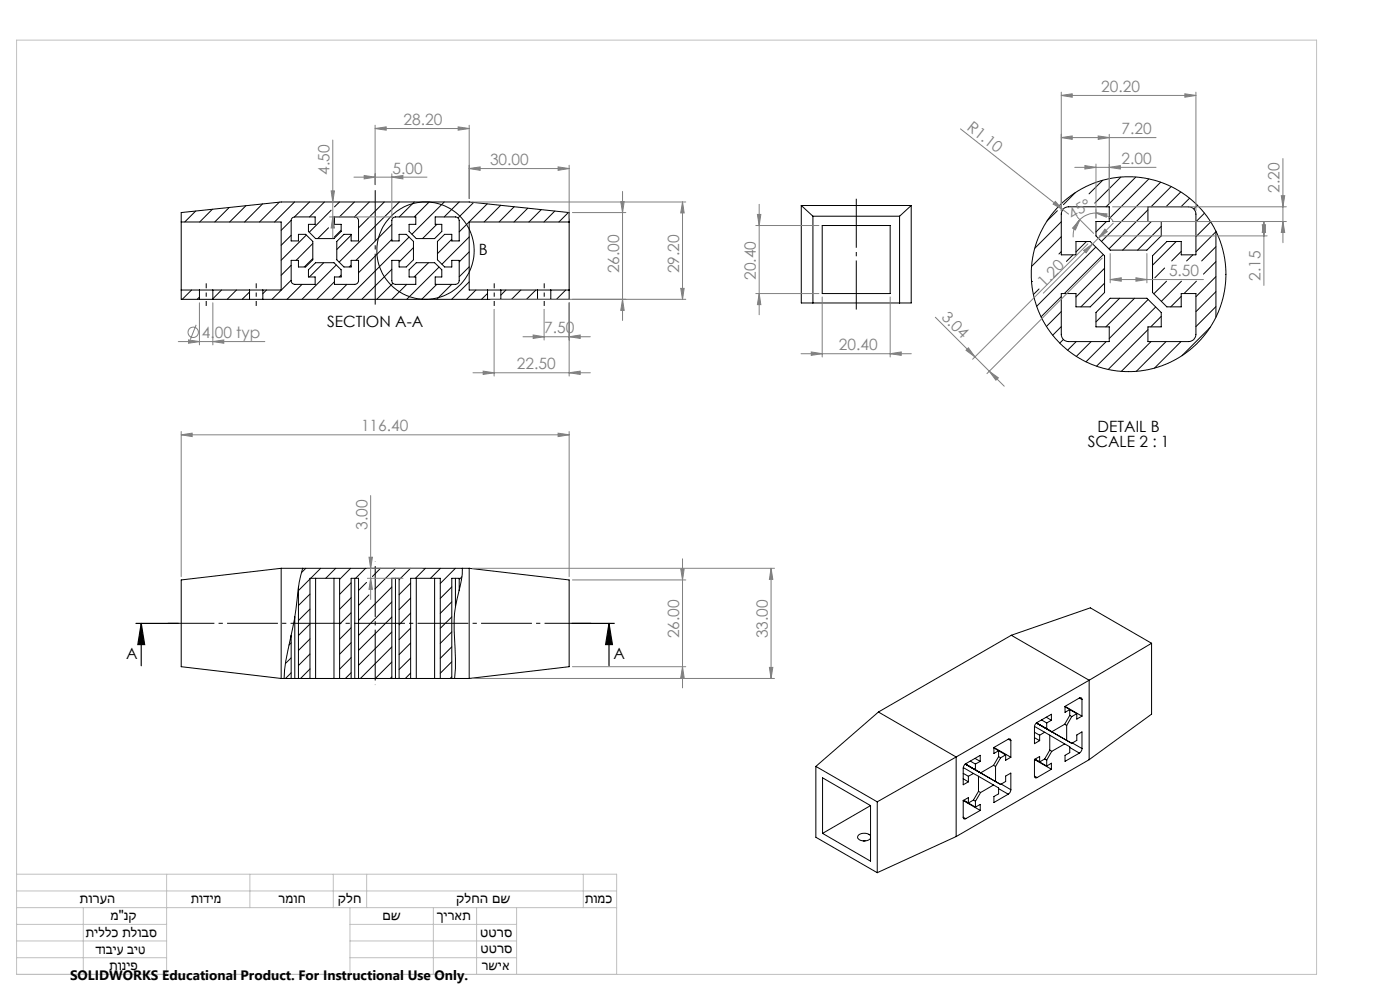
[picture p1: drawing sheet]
<svg xmlns="http://www.w3.org/2000/svg" width="420mm" height="297mm" viewBox="0 0 420 297" stroke-linecap="round" stroke-linejoin="round" font-family="sans-serif">
<g fill="none" stroke="#000" stroke-width=".3">
<path d="M322.6 57.7l-3.6 3.6M330.8 54l-4.1 4.1M336.3 53.1l-7.9 7.8M340.7 53.1l-8.9 8.9M344.7 53.6l-11.9 11.9M348.2 54.6l-17.8 17.8M351.4 55.9l-6.1 6.1M354.2 57.5l-4.4 4.5M356.9 59.4l-2.6 2.6M54.4 66.5h29.9v20.4h-5.5M58.7 63.2l-3.3 3.3M63.7 62.7l-3.8 3.8"/>
<path d="M68.8 62.2l-4.4 4.3M73.8 61.7l-4.9 4.8M78.8 61.1l-5.4 5.4M83.8 60.6l-5.9 5.9M87.3 66l-3 3M87.3 70.5l-3 3M87.3 79.5l-3 3M87.7 65.3l.7-.3h6.1v2.2h-2v2.2l2.2 2.1h5.5l2.1-2.1v-2.2h-2v-2.2h6.1a1.15 1.15 0 0 1 1.2 1.1v6.1h-2.3v-2h-2.1l-2.2 2.2v5.5l2.2 2.1h2.1v-2h2.3v6.1a1.15 1.15 0 0 1-1.2 1.1h-6.1v-2.2h2v-2.1l-2.1-2.2h-5.5l-2.2 2.2v2.1h2v2.2h-6.1a1.08 1.08 0 0 1-1.1-1.1v-6.1h2.2v2h2.2l2.1-2.1v-5.5l-2.1-2.2h-2.2v2h-2.2v-6.1zM88.4 60.5l-6 6M91.9 70.4l-7.6 7.6M92.9 60.5l-4.6 4.5M93.8 73l-5 5"/>
<path d="M93.8 77.5l-2.5 2.5M97.1 78.7l-4.3 4.3M97.3 60.5l-4.4 4.5M98.6 68.3l-3.3 3.2M99.3 63l-6.5 6.6M100 71.4l-.2 .1M100.9 79.4l-10.3 10.3M101.8 60.5l-1.5 1.5M102.3 69l-2 2M105.3 70.5l-4.3 4.3M105.3 79.4l-.5 .6M106.3 60.5l-4.5 4.5"/>
<path d="M110.8 60.5l-4.5 4.5M115.3 60.5l-7.7 7.8M117.5 67.3l-10.7 10.7M117.5 71.8l-9.9 9.9M117.9 65.3l.7-.3h6.1v2.2h-2v2.2l2.2 2.1h5.5l2.1-2.1v-2.2h-1.9v-2.2h6a1.15 1.15 0 0 1 1.2 1.1v6.1h-2.3v-2h-2.1l-2.2 2.2v5.5l2.2 2.1h2.1v-2h2.3v6.1a1.15 1.15 0 0 1-1.2 1.1h-6v-2.2h1.9v-2.1l-2.1-2.2h-5.5l-2.2 2.2v2.1h2v2.2h-6.1a1.08 1.08 0 0 1-1.1-1.1v-6.1h2.2v2h2.2l2.1-2.1v-5.5l-2.1-2.2h-2.2v2h-2.2v-6.1zM119.8 60.5l-18.1 18.1M122.7 71l-18.6 18.7M124 74.2l-4.3 4.3M124.3 60.5l-4.5 4.5M128.6 78.7l-4.4 4.3M128.8 60.5l-4.5 4.5M131.1 67.2l-4.3 4.3"/>
<path d="M133.3 60.5l-9.7 9.7M135.5 71.7l-4.3 4.3M137.8 60.5l-4.6 4.5M140.8 71l-8.2 8.2M140.8 75.5l-3 3M140.8 80l-3 3M142.1 60.7l-4.7 4.6M146.2 61.1l-8.4 8.4M150.2 61.5l-5 5M154.3 61.9l-4.6 4.6M158.3 62.4l-4.1 4.1M162.4 62.8l-3.7 3.7"/>
<path d="M166.4 63.2l-3.2 3.3M170.5 63.7l-2.8 2.8M170.7 66.5h-29.9v20.4h5.5M240.4 61.6l3.5 3.2M240.4 61.6h33M240.4 61.6v29.2h33v-29.2M243.9 64.8h26M243.9 64.8v26M246.7 67.6h20.4v20.4h-20.4zM269.9 64.8v26M273.4 61.6l-3.5 3.2M317.2 63.1l-3.1 3.1"/>
<path d="M318.4 66.5l-8 7.9M318.4 70.9l-8.9 9M318.4 75.4l-.7 .7M319 62.6l.7-.4 .9-.2h12.2v4.4h-4v4.3l4.3 4.3h11l4.3-4.3v-4.3h-4v-4.4h12.2a2.17 2.17 0 0 1 2.2 2.2v12.2h-4.4v-4h-4.3l-4.3 4.3v11l4.3 4.3h4.3v-4h4.4v12.2a2.17 2.17 0 0 1-2.2 2.2h-12.2v-4.4h4v-4.3l-4.3-4.3h-11l-4.3 4.3v4.3h4v4.4h-12.2a2.17 2.17 0 0 1-2.2-2.2v-12.2h4.4v4h4.3l4.3-4.3v-11l-4.3-4.3h-4.3v4h-4.4v-12.2l.2-.9zM321.9 76.4l-2 1.9M325.9 72.4l-3.1 3.1M328.8 74l-17.8 17.8M331 76.3l-11.7 11.7M331.9 66.4l-3.1 3.1M344.4 62.9l-11.7 11.7M345.4 66.4l-8.6 8.6M348.4 67.9l-7.1 7.1"/>
<path d="M352.8 72.4l-7 7.1M354.4 75.3l-2.9 2.9M357.9 76.4l-1.9 1.8M359.2 61.5l-1.1 1.1M361.4 63.9l-2.6 2.6M363.2 66.5l-4.4 4.4M364.8 69.5l-6 6M364.8 73.9l-4.3 4.3M364.8 78.4l-3.8 3.8M364.8 69.3v25.8M54.4 86.9h5.4M57.5 86.9l-2.8 2.8"/>
<path d="M59.8 89l-.6 .7M59.8 86.9h4.1M59.8 89.7h4.1M59.8 89.7h-5.4v-26l29.9-3.2h56.5l29.9 3.2v26h-5.5M59.8 86.9v2.8M63.9 86.9h11M63.9 89.7h11M63.9 86.9v2.8M66.5 86.9l-2.6 2.6M70.9 86.9l-2.7 2.8M74.9 87.5l-2.3 2.2M74.9 86.9h3.9"/>
<path d="M74.9 89.7h3.9M74.9 86.9v2.8M78.8 89.7h67.5M78.8 86.9v2.8M79.9 86.9l-1.1 1.1M87.3 84l-5.7 5.7M90.6 85.2l-4.5 4.5M100.3 84.5l-5.2 5.2M102.3 82.4l-.5 .6M104.1 85.2l-4.5 4.5M117.5 80.7l-9 9M117.9 84.9l-4.9 4.8"/>
<path d="M122 85.2l-4.5 4.5M131 85.2l-4.5 4.5M131.7 80l-9.7 9.7M135.5 85.2l-4.5 4.5M140.8 84.5l-5.3 5.2M142.8 86.9l-2.8 2.8M146.3 87.9l-1.8 1.8M146.3 86.9h3.9M146.3 89.7h3.9M146.3 86.9v2.8M150.2 86.9h11.1M150.2 89.7h11.1"/>
<path d="M150.2 86.9v2.8M151.8 86.9l-1.6 1.5M156.2 86.9l-2.7 2.8M160.8 86.9l-2.9 2.8M161.3 86.9h3.9M161.3 89.7h3.9M161.3 86.9v2.8M165.2 86.9h5.5M165.2 86.9v2.8M169.7 86.9l-2.8 2.8M309.5 84.3h.1M311.7 86.6l-1.7 1.7"/>
<path d="M318.4 88.9l-6.1 6.1M318.4 93.4l-4.5 4.4M318.4 97.9l-2.6 2.6M331.4 80.4l-8.6 8.6M331.4 84.9l-7.1 7.1M335.9 89.4l-7.1 7.1M340.4 89.4l-8.6 8.6M344.4 98.8l-11.9 11.9M344.5 89.7l-11.7 11.8M346.7 92l-17.7 17.7M348.4 94.8l-3.2 3.2M349.4 80.3l-2.9 3"/>
<path d="M350 84.3l-3.9 3.7M354.4 88.8l-3.2 3.2M354.4 84.3l-6 6M358.9 84.3l-3.7 3.7M363 98.1l-8.5 8.5M364.8 82.9l-6 6M364.8 87.4l-6 6M364.8 91.9l-6 6M319 101.7l-1.1 1.1M322.9 102.4l-2.6 2.5M327.3 102.4l-4.4 4.4M331.9 102.4l-6.1 6"/>
<path d="M338.6 111.4h.1M345.3 102.4l-8.9 8.9M349.8 102.4l-8.9 8.9M354.3 102.4l-7.9 7.9M84.3 170.3l-29.9 3.5v26l29.9 3.5M84.3 170.3v33M84.3 170.3h56.5M89.5 176v27.3M90.8 170.3a50.1 50.1 0 0 0-2 12.2l-1.8 9.7a52.4 52.4 0 0 0-1.8 11.1M91.7 170.3l-1.3 1.3M93 173.5l-3.5 3.5M93 178l-3.5 3.5"/>
<path d="M94.7 173.3v30M96.2 170.3l-3 3M100.2 173.3v30M100.7 170.3l-3 3M105.2 170.3l-3.3 3.3M105.3 174.7l-3.4 3.4M105.3 179.1l-3.4 3.5M106.4 173.3v30M109.7 170.3l-3 3M110 174.6l-2.4 2.3M110.7 178.3l-3.1 3.1M114.2 170.3l-2.5 2.5"/>
<path d="M117.5 175.9l-9.9 10M118.6 173.3v30M118.7 170.3l-6.2 6.2M123.2 170.3l-3.5 3.4M123.2 174.8l-3.5 3.4M123.2 179.2l-3.5 3.5M124.9 173.3v30M127.6 170.3l-3 3M130.4 173.3v30M132.2 170.3l-3 3M135.5 175.9l-3.4 3.4M136.6 173.3v8.4"/>
<path d="M136.6 170.3l-4.5 4.6M137.8 177v-3.7h-2.3v30M138.6 172.9l-.8 .8M138.7 170.3a55.9 55.9 0 0 1-2 11.4 74.6 74.6 0 0 0-.1 15.6l-.2 6M140.8 170.3v33M140.8 170.3l29.9 3.5v26l-29.9 3.5M87.3 192.6l-.6 .7M87.3 197.2l-1.7 1.7M87.3 190.4v12.9M88.4 184.8v18.5M93 182.5l-3.5 3.5M93 187l-3.5 3.5"/>
<path d="M93 191.5l-3.5 3.4M93 196l-3.5 3.5M105.3 183.7l-3.4 3.4M105.3 188.1l-3.4 3.5M105.3 192.6l-3.4 3.5M105.3 197.1l-3.4 3.5M117.5 180.4l-9.9 10M117.5 184.9l-9.9 10M117.5 189.4l-9.9 10M117.5 193.9l-9.4 9.4M117.5 198.4l-4.9 4.9M123.2 183.8l-3.5 3.4"/>
<path d="M123.2 188.2l-3.5 3.5M123.2 192.7l-3.5 3.5M123.2 197.2l-3.5 3.5M135.5 180.4l-3.4 3.4M135.5 184.9l-3.4 3.4M135.5 189.4l-3.4 3.4M135.5 193.8l-3.4 3.5M135.5 198.3l-3.4 3.5M303.4 190.4l23.3 13.5M303.4 190.4l-39.9 23M303.4 190.4l23.7-8.2 18.4 10.6M345.5 192.8l-18.8 11.1"/>
<path d="M345.5 192.8v21.2l-18.8 13.7M84.3 203.3h3M87.3 201.6l-1.6 1.7M87.3 203.3h1.1M88.4 203.3h18M93 200.5l-2.8 2.8M93 203.3v-30h8.9v30M105.3 201.6l-1.7 1.7M105.3 203.3v-30h2.3v30M106.4 203.3h1.2M107.6 203.3h9.9M117.5 202.9l-.4 .4"/>
<path d="M117.5 203.3h1.1M117.5 203.3v-30h2.2v30M118.6 203.3h22.2M123.2 201.7l-1.6 1.6M123.2 203.3v-30h8.9v30M135.5 202.8l-.5 .5M263.5 213.4l-18.7 16.3M263.5 213.4l23.3 13.5M310.3 219.5l1.6 .8M310.3 217.7l3.1 1.8M312.5 215.8l1.5 .9M313.4 219.5l-1.5 .8"/>
<path d="M313.4 219.5l6 3.5M313.9 214.9l1.5 1M314 216.7v1.7M314 218.4l-3.1-1.7 10.6 6.1M315.4 215.9v-1.8l-4.5 2.5-.5 .7-.1 5.6 1.6-.9M315.4 215.9l-1.4 .8M319.4 217.1l-3.9 2.2-1.5-.9M319.4 217.1l.6 .3M319.5 211.7v1.8l1.4-.8M319.5 211.8l1.4 .9M319.5 211.7l5.1 2.9M320 217.4v4.5l1.5 .9"/>
<path d="M320.9 212.7v1.7M320.9 214.4l-1.5 2.7M320.9 214.4l.6 .4M320.9 212.7l2.1 1.2M321.5 214.8l-1.5 2.6M323 213.9l-1.5 .9M323 213.9v1.6l1.6-.9M323.8 209.2a.48 .48 0 0 1 .6-.1 .48 .48 0 0 1 .2 .6M323.8 209.2l-4.3 2.5M323.8 209.2l.8 .5M324.6 209.7v4.9M326.7 203.9l-39.9 23"/>
<path d="M326.7 203.9v23.8M244.8 229.7l18.4 10.6M244.8 229.7v21.2l18.4 10.6M286.8 226.9l-23.6 13.4M286.8 226.9v23.8M289 239.9v5M289 239.9l1.5-.9v1.7M289 233.4l1.5 .9M289 231.8l1.5 .9M289 239.9l5.1 3M289 230l3 1.8M289.6 229l3 1.7"/>
<path d="M289.6 229l10.6 6.1M289.6 229l9.1 5.2M290.5 232.7v1.6M291.1 228.1l1.5 .9M292 231.8l-1.5 .9M292 231.8l1.5 .9M292 239.8l-1.5 .9M292 239.8l.6 .3M292.5 227.3l1.6 .9M292.6 229v1.7M293.5 237.2l-1.5 2.6M293.5 232.7v4.5"/>
<path d="M293.5 237.2l.7 .3M293.5 232.7l4.6 2.6M294.1 228.2v-1.8l-4.4 2.5-.5 .5-.2 .8v5l1.5-.9M294.1 228.2l-1.5 .8M294.2 237.5l-1.6 2.6M298.1 235.3l-3.9 2.2M298.1 235.3l1.5 .8v1.8l-1.4 .8v1.8l4.3-2.5M298.1 229.4l-3.9 2.2-1.6-.9M298.1 229.4l.6 .3M298.2 224v1.8l1.4-.8M298.2 224.2l1.4 .8M298.2 224l5 2.9"/>
<path d="M298.7 234.2l1.5 .9M298.7 229.7v4.5M299.6 225v1.8M299.6 226.8l-1.5 2.6M299.6 226.8l.6 .3M299.6 225l2.1 1.2M299.6 236.4l2.9 1.6M300.2 235.1l1.5-.9v-1.6l1.5-.9v5M300.2 227.1l-1.5 2.6M300.4 235l2.8 1.7M301.7 226.2v1.7l1.5-1M301.7 226.2l-1.5 .9"/>
<path d="M302.5 221.5a.46 .46 0 0 1 .5 0 .46 .46 0 0 1 .2 .5M302.5 221.5l-4.3 2.5M302.5 221.5l.7 .5M303.2 236.7l-.2 .8-.5 .5M303.2 222v4.9M310.3 232.6a.48 .48 0 0 0 .3 .5 .48 .48 0 0 0 .5-.1M310.3 227.6l1.6-.9v1.6M310.3 227.6v5M310.3 221.1l1.6 .9M310.3 227.6l5.1 2.9M310.3 232.6l.8 .4M311.9 220.3v1.7"/>
<path d="M311.9 228.3l-1.4-.8 3.5 2.1M313.4 227.5l-1.5 .8M313.4 227.5l.6 .3M314 227.8v1.8M314 229.6l1.4-.9v1.8M314.9 224.8l-1.5 2.7M314.9 220.3v4.5M314.9 224.8l.6 .4M315.4 230.5l-4.3 2.5M315.5 225.2l-1.5 2.6M319.4 223l1.5 .8v1.8l-1.4 .8v1.8l4.3-2.5M319.4 223l-3.9 2.2"/>
<path d="M320.9 224l2.9 1.7M321.5 222.8l1.5-.9v-1.6l1.6-.9v4.9M321.7 222.7l2.9 1.6M324.6 224.3l-.1 .6-.7 .8M326.7 227.7l-39.9 23M259 252h.5M261.2 250.5a2.46 2.46 0 0 0-3.9 .3 2.18 2.18 0 0 0 3.2 1l.7-.6M261.2 241.4v16.7l-14.4-8.3M261.2 241.4l-14.4-8.3v16.7M261.2 241.4l-14.4 8.4M263.2 240.3v21.2M286.8 250.7l-23.6 10.8"/>
<path d="M289 244.9a.47 .47 0 0 0 .2 .5 .47 .47 0 0 0 .5 0M289 244.9l.7 .5M290.5 240.7l-1.4-.8 3.5 2M292.6 241.9l1.5-.8v1.8M292.6 240.1v1.8M294.1 242.9l-4.4 2.5"/>
<circle cx="127.6" cy="75.1" r="14.6"/>
<circle cx="338.6" cy="82.2" r="29.2"/>
</g>
<g fill="none" stroke="#808080" stroke-width=".3">
<path d="M112.5 38.5l3.4-.5v1zM112.5 37.5v17.8M112.5 38.5h28.3M137.4 38l3.4 .5-3.4 .5zM140.8 37.5v22M288.1 38.6l30.7 24.2M318.4 28.6l3.3-.5v1zM318.4 27.6v35.6M318.4 28.6h40.4M355.5 28.1l3.3 .5-3.3 .5zM358.8 27.6v35.6M99.3 57.2h1l-.5 3.3z"/>
<path d="M99.8 42v29.4M106.2 53.1h21.9M109.3 52.6l3.2 .5-3.2 .5zM117.5 53.1l3.4-.5v1zM117.5 52.1v13M140.8 50.5l3.2-.5v1zM140.8 50.5h29.9M167.4 50l3.3 .5-3.3 .5zM170.7 49.5v16M186.8 57.4v38.7M318.4 41.2l3.3-.5v1.1zM318.4 41.2h28.4"/>
<path d="M322.4 50.2h24.4M325.5 49.6l3.3 .6-3.3 .5zM328.8 49.2v16.2M329.5 40.7l3.3 .5-3.3 .6zM332.8 40.2v20.8M332.8 50.2l3.3-.6v1.1zM384.4 58.7h1l-.5 3.3zM384.9 47.5v25.2M98.8 65h18.9M99.8 65l.5 3.3h-1zM141.7 60.5h64M171.7 63.7h16"/>
<path d="M186.2 60.4h1.1l-.5 3.3zM204.8 60.5v29.2M204.8 60.5l.4 3.3h-1zM226.7 67.6h19M227.2 64.3h1l-.4 3.3zM227.8 61.2v33.1M316.6 60.4l2.2 2.4-2.9-1.6zM318.8 62.8l1.8 1.4M323.3 65.1l4.8 4.9M324 65.9l-1.4 3-.8-.5zM324 65.9l-1.6 2.2-.4 1.5-.1 1.5M325.1 75.1l2.7-2-2 2.7z"/>
<path d="M326.4 73.1l-34.6 34.6M328.8 63.8l3.3 .3-.2 1zM328.8 63.8l-2.7 .6-2.1 1.5M328.8 63.8l1.5 .2 1.5 .5 2.1 1.7M329.5 71.4l-16.5 16.5M329.8 70.7h50.4M330.7 77.4l-34.6 34.6M331.5 68.7l.7 .7-2.7 2zM333.1 76v8.8M333.8 62h52.1M333.8 66.4h52.1M334 66.9l-4.5 4.5"/>
<path d="M344.1 76v8.8M378.7 67.4h1l-.5 3.3zM379.2 66.4l.5 3.3h-1zM379.2 66.4v19.1M384.9 66.4l.5 3.3h-1zM58.8 97.4l-1.7 4.4M59.8 90.7v12.7M63.9 90.7v12.7M147.2 89.7h58.5M148.2 92.7v20M163.2 92.7v9.2M170.7 90.7v22"/>
<path d="M186.8 89.7l.5 3.3h-1.1zM204.2 86.4h1l-.4 3.3zM226.7 88h19M227.8 88l.4 3.3h-1zM246.7 89v18M267.1 89v18M280.6 95.1l20.7 20.6M333.1 83.8l3.3-.5v1zM333.1 83.8h27.9M340.8 83.3l3.3 .5-3.3 .5zM53.5 102.4h25.9M56.6 101.9l3.2 .5-3.2 .5z"/>
<path d="M63.9 102.4l3.2-.5v1zM141.9 111.7h35.2M145 111.2l3.2 .5-3.2 .5zM156.9 100.9h20.2M159.9 100.4l3.3 .5-3.3 .5zM170.7 100.9l3.4-.5v1zM170.7 111.7l3.4-.5v1zM240.3 106h33.1M243.4 105.5l3.3 .5-3.3 .5zM267.1 106l3.3-.5v1zM290.5 104.2l2 2.8-2.7-2zM296.8 111.3l2.7 1.9-.7 .7z"/>
<path d="M54.4 130.3l3.2-.5v1zM54.4 129.3v43.5M54.4 130.3h116.3M167.4 129.8l3.3 .5-3.3 .5zM170.7 129.3v43.5M111.2 148.5v31.2M110.2 170.3h16.4M110.2 173.3h10.7M110.7 167h1l-.5 3.3zM111.2 173.3l.5 3.3h-1zM141.7 170.3h90.6M171.7 173.8h34"/>
<path d="M204.2 170.5h1l-.4 3.3zM204.8 167.5v38.7M231.3 170.3v33M231.3 170.3l.5 3.3h-1zM171.7 199.8h34M204.8 199.8l.4 3.3h-1zM141.7 203.3h90.6M230.8 200h1l-.5 3.3z"/>
<circle cx="58" cy="99.6" r="1.56"/>
</g>
<path d="M40.8 186.8h12.7M42.4 186.8l1 6.4h-2.1zM42.4 186.8v12.7M171.6 186.8h12.7M182.7 186.8l1 6.4h-2zM182.7 186.8v12.7" fill="none" stroke="#000" stroke-width=".35"/>
<path d="M112.6 205.3v-37" fill="none" stroke="#000" stroke-width=".3" stroke-dasharray="15.2 1.3 1.3 1.3" stroke-dashoffset="-1.4" stroke-linecap="butt"/>
<path d="M50.3 186.8h127" fill="none" stroke="#000" stroke-width=".3" stroke-dasharray="15.2 1.3 1.3 1.3" stroke-dashoffset="1.3" stroke-linecap="butt"/>
<path d="M112.6 56.3v35.7" fill="none" stroke="#000" stroke-width=".3" stroke-dasharray="15.2 1.3 1.3 1.3" stroke-dashoffset="-.7" stroke-linecap="butt"/>
<path d="M61.9 84.9v6.8M76.9 84.9v6.8M148.3 84.9v6.8M163.3 84.9v6.8" fill="none" stroke="#000" stroke-width=".3" stroke-dasharray="15.2 1.3 1.3 1.3" stroke-dashoffset="13.7" stroke-linecap="butt"/>
<path d="M256.9 59.6v33.2" fill="none" stroke="#000" stroke-width=".3" stroke-dasharray="15.2 1.3 1.3 1.3" stroke-dashoffset=".5" stroke-linecap="butt"/>
<g fill="none" stroke="#c0c0c0" stroke-width=".3">
<path d="M5 12h390v280h-390zM5 262h180v30M5 277h45M5 272h180M5 267h180M25 272v20M50 262v30M75 262v10M100 262v10M105 277h50M105 272v20M110 262v10"/>
<path d="M130 272v20M143 272v20M155 272v20M175 262v10M5 282h45M5 287h45M105 282h50M105 287h50"/>
</g>
<path d="M182.7 186.8l1 6.4h-2zM42.4 186.8l1 6.4h-2.1z" fill="#000"/>
<g fill="#808080">
<path d="M316.6 60.4l2.2 2.4-2.9-1.6z"/>
<path d="M296.8 111.3l2.7 1.9-.7 .7zM290.5 104.2l2 2.8-2.7-2z"/>
<path d="M267.1 106l3.3-.5v1zM243.4 105.5l3.3 .5-3.3 .5zM332.8 50.2l3.3-.6v1.1zM325.5 49.6l3.3 .6-3.3 .5z"/>
<path d="M54.4 130.3l3.2-.5v1zM167.4 129.8l3.3 .5-3.3 .5zM140.8 50.5l3.2-.5v1zM167.4 50l3.3 .5-3.3 .5zM109.3 52.6l3.2 .5-3.2 .5zM117.5 53.1l3.4-.5v1zM112.5 38.5l3.4-.5v1zM137.4 38l3.4 .5-3.4 .5zM159.9 100.4l3.3 .5-3.3 .5zM170.7 100.9l3.4-.5v1zM145 111.2l3.2 .5-3.2 .5zM170.7 111.7l3.4-.5v1zM56.6 101.9l3.2 .5-3.2 .5zM63.9 102.4l3.2-.5v1z"/>
<path d="M333.1 83.8l3.3-.5v1zM340.8 83.3l3.3 .5-3.3 .5z"/>
<path d="M328.8 63.8l3.3 .3-.2 1zM324 65.9l-1.4 3-.8-.5z"/>
<path d="M331.5 68.7l.7 .7-2.7 2zM325.1 75.1l2.7-2-2 2.7z"/>
<path d="M230.8 200h1l-.5 3.3zM231.3 170.3l.5 3.3h-1zM204.8 199.8l.4 3.3h-1zM204.2 170.5h1l-.4 3.3z"/>
<path d="M110.7 167h1l-.5 3.3zM111.2 173.3l.5 3.3h-1zM227.2 64.3h1l-.4 3.3zM227.8 88l.4 3.3h-1zM186.2 60.4h1.1l-.5 3.3zM186.8 89.7l.5 3.3h-1.1zM99.3 57.2h1l-.5 3.3zM99.8 65l.5 3.3h-1zM204.8 60.5l.4 3.3h-1zM204.2 86.4h1l-.4 3.3zM384.4 58.7h1l-.5 3.3zM384.9 66.4l.5 3.3h-1zM379.2 66.4l.5 3.3h-1zM378.7 67.4h1l-.5 3.3z"/>
<path d="M318.4 28.6l3.3-.5v1zM355.5 28.1l3.3 .5-3.3 .5zM318.4 41.2l3.3-.5v1.1zM329.5 40.7l3.3 .5-3.3 .6z"/>
</g>
<g font-size="4.7" fill="#808080">
<text x="330.4" y="27.6">20.20</text>
<text x="121.1" y="37.5">28.20</text>
<text x="289.8" y="38.6" transform="rotate(38 289.8 38.6)">R1.10</text>
<text x="336.5" y="40.2">7.20</text>
<text x="98.8" y="52.3" transform="rotate(-90 98.8 52.3)">4.50</text>
<text x="117.8" y="52.1">5.00</text>
<text x="147" y="49.5">30.00</text>
<text x="336.5" y="49.1">2.00</text>
<text x="383.9" y="57.8" transform="rotate(-90 383.9 57.8)">2.20</text>
<text x="321.7" y="65.8" transform="rotate(-31 321.7 65.8)">45°</text>
<text x="185.8" y="82" transform="rotate(-90 185.8 82)">26.00</text>
<text x="203.8" y="82" transform="rotate(-90 203.8 82)">29.20</text>
<text x="226.7" y="83.9" transform="rotate(-90 226.7 83.9)">20.40</text>
<text x="350.7" y="82.7">5.50</text>
<text x="313.2" y="86.2" transform="rotate(-45 313.2 86.2)">1.20</text>
<text x="378.2" y="84.2" transform="rotate(-90 378.2 84.2)">2.15</text>
<text x="282.3" y="95.2" transform="rotate(45 282.3 95.2)">3.04</text>
<text x="60.5" y="101.3">4.00 typ</text>
<text x="163.3" y="99.9">7.50</text>
<text x="251.7" y="105">20.40</text>
<text x="155.1" y="110.7">22.50</text>
<text x="108.3" y="129.3">116.40</text>
<text x="110.2" y="158.8" transform="rotate(-90 110.2 158.8)">3.00</text>
<text x="203.8" y="191.3" transform="rotate(-90 203.8 191.3)">26.00</text>
<text x="230.3" y="191.3" transform="rotate(-90 230.3 191.3)">33.00</text>
</g>
<g font-size="4.7">
<text x="143.7" y="76.4">B</text>
<text x="98.1" y="97.9">SECTION A-A</text>
<text x="329.3" y="129.5">DETAIL B</text>
<text x="326.3" y="134">SCALE 2 : 1</text>
<text x="37.8" y="197.4">A</text>
<text x="184" y="197.4">A</text>
</g>
<g font-size="4.2">
<text x="24" y="270.7">תורעה</text>
<text x="33.1" y="275.7">מ&quot;נק</text>
<text x="57.3" y="270.7">תודימ</text>
<text x="83.6" y="270.6">רמוח</text>
<text x="101.4" y="270.7">קלח</text>
<text x="114.7" y="275.8">םש</text>
<text x="131" y="275.8">ךיראת</text>
<text x="136.9" y="270.7">קלחה םש</text>
<text x="175.5" y="270.6">תומכ</text>
<text x="25.7" y="280.9">תיללכ תלובס</text>
<text x="144.1" y="280.7">טטרס</text>
<text x="28.7" y="285.8">דוביע ביט</text>
<text x="144.1" y="285.5">טטרס</text>
<text x="32.8" y="290.6">תוניפ</text>
<text x="144.6" y="290.7">רשיא</text>
</g>
<text font-size="4.1" x="21" y="293.7">SOLIDWORKS Educational Product. For Instructional Use Only.</text>
</svg>
